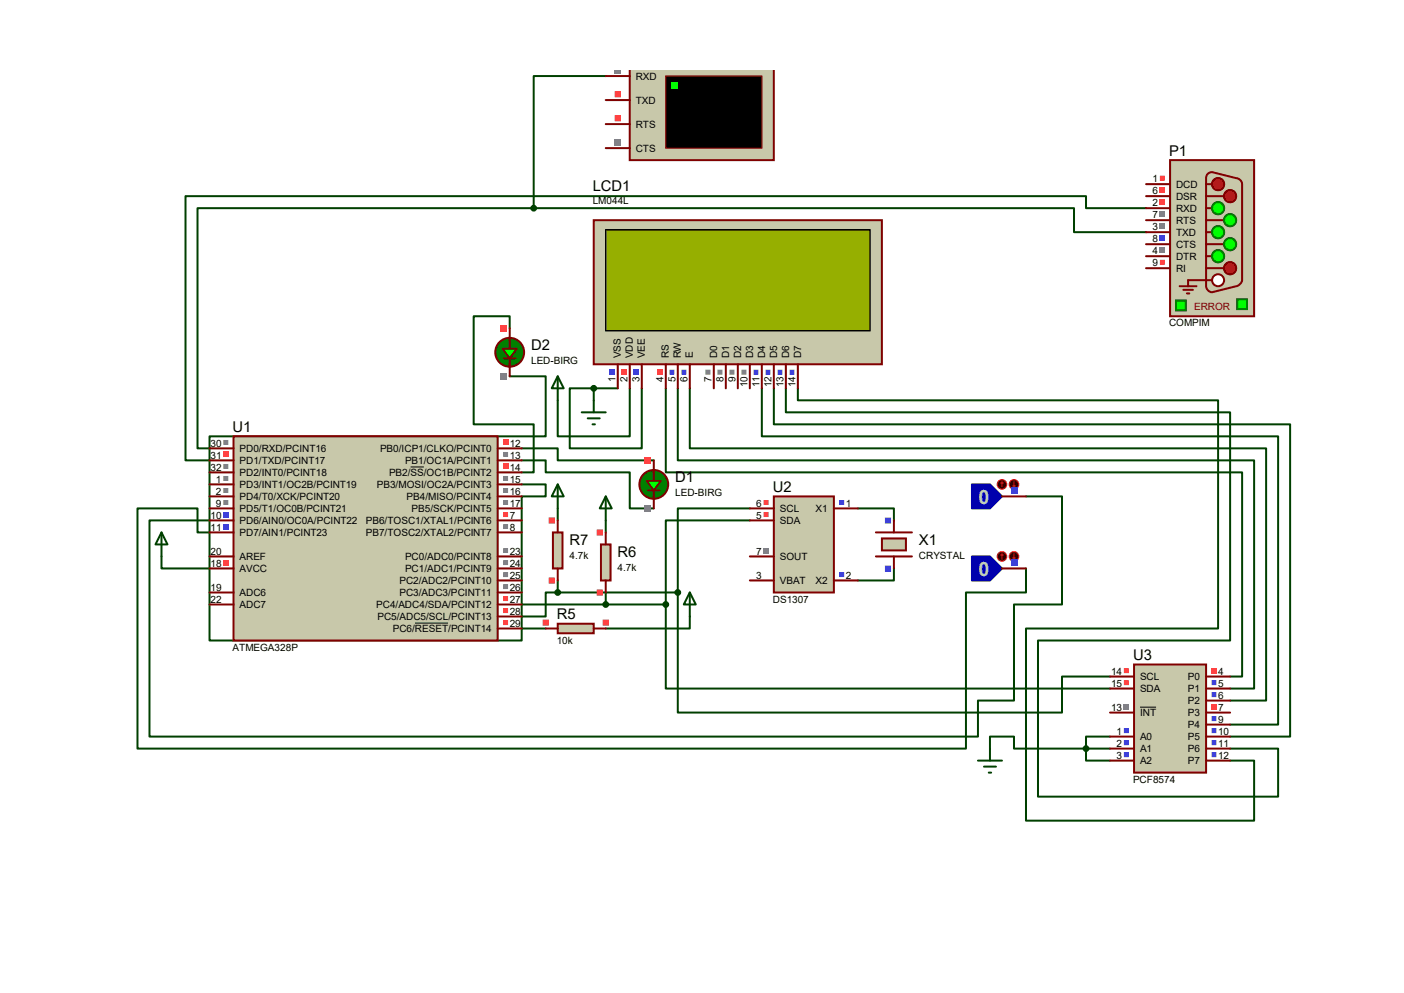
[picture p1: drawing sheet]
<svg xmlns="http://www.w3.org/2000/svg" width="297mm" height="210mm" viewBox="0 0 297 210" stroke-linecap="round" stroke-linejoin="round" font-family="sans-serif">
<g fill="none" stroke="#004000" stroke-width=".42">
<path d="M128.1 16.1h-15.2v27.9M112.9 44h-71.1v50.8h2.5M112.9 44h114.3v5.1h15.2M242.4 44h-12.7v-2.5h-190.5v55.9h5.1M107.8 69.4v-2.5h-7.6v22.8h12.7v10.2h-2.5M107.8 79.6h7.6v12.7h-71.1v43.2h66.1v-30.5h5v-2.6h-5M110.4 94.8h7.6v2.6h20.3M110.4 97.4h5v2.5h17.8v7.6h5.1M125.6 82.1h-5.1v12.7h15.3v-12.7M125.6 82.1h5.1M125.6 82.1v2.6M133.2 82.1v10.2h-15.2v-7.6"/>
<path d="M140.8 82.1v17.8h122v43.2h-2.6M143.4 82.1v15.3h121.9v48.2h-5.1M145.9 82.1v12.7h121.9v53.4h-7.6M161.2 82.1v10.2h109.2v60.9h-10.2M163.7 82.1v7.6h109.2v66.1h-12.7M166.2 82.1v5.1h94v48.3h-40.6v33h50.8v-10.2h-10.2M168.8 82.1v2.6h88.9v48.2h-40.7v40.7h48.3v-12.7h-5.1M34.2 117.7v2.5h10.1M44.3 112.6h-2.5v-5.1h-12.7v50.8h175.2v-33h12.7v-5.1M118 107.5v2.6M128.1 110.1v2.5M158.6 110.1h-17.8v17.7"/>
<path d="M158.6 107.5h-15.2v17.8M181.5 107.5h7.6v2.6M217 105h7.7v22.8h-10.2v20.4h-7.6v7.6h-175.3v-45.7h12.7M110.4 132.9h5M110.4 127.8h30.4M118 125.3h-2.6v5.1h-5M118 122.8v2.5M118 125.3h25.4M128.1 125.3v2.5M140.8 127.8v17.8h94M143.4 125.3v25.4h81.3v-7.6h10.1M145.9 130.4v2.5h-17.8"/>
<path d="M189.1 120.2v2.6h-7.6M209.4 158.3v-2.5h5.1v2.5h15.2M229.7 158.3v2.6h5.1M229.7 158.3h5.1M234.8 155.8h-5.1v2.5"/>
</g>
<g fill="#c8c8aa" stroke="#800000" stroke-width=".42">
<path d="M247.5 33.9h17.8v33h-17.8z"/>
<path d="M255.6 36.6l.8-.2 5.1 1.3a1.37 1.37 0 0 1 1.3 1.2v20.4a1.61 1.61 0 0 1-1.3 1.2l-5.1 1.3a1.35 1.35 0 0 1-1.3-1.3v-22.8l.1-.4z"/>
</g>
<g fill="none" stroke="#800000" stroke-width=".42">
<path d="M255.1 38.9h1.3M255.1 41.5h3.9M255.1 44h1.3M255.1 46.6h3.9M255.1 49.1h1.3M255.1 51.6h3.9M255.1 54.2h1.3M255.1 56.7h3.9M256.4 59.3h-5.1v1.2M248.8 63.6h2v2h-2zM249.6 60.5h3.5M250.3 61.3h2"/>
<path d="M251.1 62.1h.5M261.7 63.3h2.1v2.1h-2.1z"/>
<circle cx="257.7" cy="38.9" r="1.27"/>
<circle cx="257.7" cy="44" r="1.27"/>
<circle cx="257.7" cy="49.1" r="1.27"/>
<circle cx="257.7" cy="54.2" r="1.27"/>
<circle cx="260.2" cy="51.6" r="1.27"/>
<circle cx="260.2" cy="56.7" r="1.27"/>
<circle cx="260.2" cy="41.5" r="1.27"/>
<circle cx="260.2" cy="46.6" r="1.27"/>
</g>
<circle cx="257.7" cy="59.3" r="1.27" fill="#fff" stroke="#800000" stroke-width=".42"/>
<g fill="#0f0" stroke="#008000" stroke-width=".42">
<circle cx="257.7" cy="49.1" r="1.27"/>
<circle cx="257.7" cy="44" r="1.27"/>
<circle cx="260.2" cy="51.6" r="1.27"/>
<circle cx="260.2" cy="46.6" r="1.27"/>
</g>
<circle cx="260.2" cy="41.5" r="1.27" fill="#f00" stroke="#800000" stroke-width=".42"/>
<circle cx="257.7" cy="54.2" r="1.27" fill="#0f0" stroke="#008000" stroke-width=".42"/>
<g fill="#f00" stroke="#800000" stroke-width=".42">
<circle cx="257.7" cy="38.9" r="1.27"/>
<circle cx="260.2" cy="56.7" r="1.27"/>
</g>
<g fill="#0f0" stroke="#008000" stroke-width=".42">
<path d="M261.7 63.3h2.1v2.1h-2.1z"/>
<path d="M248.8 63.6h2v2h-2z"/>
</g>
<path d="M242.4 38.9h5.1M242.4 49.1h5.1M242.4 44h5.1M242.4 51.6h5.1M242.4 46.6h5.1M242.4 41.5h5.1M242.4 54.2h5.1M242.4 56.7h5.1" fill="none" stroke="#800000" stroke-width=".42"/>
<path d="M245.4 47.3h1v1.1h-1z" fill="#808080"/>
<path d="M245.4 42.2h1v1.1h-1z" fill="#ff4040"/>
<path d="M245.4 49.9h1v1h-1z" fill="#4040ff"/>
<path d="M245.4 44.8h1v1h-1z" fill="#808080"/>
<path d="M245.4 39.7h1v1.1h-1z" fill="#ff4040"/>
<path d="M245.4 52.4h1v1.1h-1z" fill="#808080"/>
<path d="M245.4 37.2h1v1h-1zM245.4 54.9h1v1.1h-1z" fill-rule="evenodd" fill="#ff4040"/>
<path d="M133.2 14.8h30.5v19.1h-30.5z" fill="#c8c8aa" stroke="#800000" stroke-width=".42"/>
<path d="M140.8 16.1h20.4v15.2h-20.4z" fill="#000" stroke="#800000" stroke-width=".25"/>
<path d="M142.1 17.4h1.3v1.2h-1.3z" fill="#0f0"/>
<path d="M128.1 16.1h5.1M128.1 26.2h5.1M128.1 21.2h5.1M128.1 31.3h5.1" fill="none" stroke="#800000" stroke-width=".42"/>
<path d="M130 14.8h1.4v.7h-1.4z" fill="#808080"/>
<path d="M130 24.3h1.4v1.4h-1.4zM130 19.3h1.4v1.3h-1.4z" fill-rule="evenodd" fill="#ff4040"/>
<path d="M130 29.4h1.4v1.3h-1.4z" fill="#808080"/>
<path d="M205.6 102.4h3.8l2.6 2.6-2.6 2.5h-3.8z" fill="#0000c0" stroke="#000080" stroke-width=".42"/>
<path d="M212 105h5" fill="none" stroke="#800000" stroke-width=".42"/>
<circle cx="212" cy="102.4" r="1.02" fill="#400000" stroke="#f00" stroke-width=".21"/>
<path d="M212 101.9l-.3 .3M212 101.9l.2 .3M212 101.9v1.1" fill="none" stroke="#f00" stroke-width=".21"/>
<circle cx="214.5" cy="102.4" r="1.02" fill="#400000" stroke="#f00" stroke-width=".21"/>
<path d="M214.2 102.7l.3 .3M214.5 101.9v1.1M214.8 102.7l-.3 .3" fill="none" stroke="#f00" stroke-width=".21"/>
<path d="M213.9 103.1h1.3v1.3h-1.3z" fill="#4040ff"/>
<path d="M205.6 117.7h3.8l2.6 2.5-2.6 2.6h-3.8z" fill="#0000c0" stroke="#000080" stroke-width=".42"/>
<path d="M212 120.2h5" fill="none" stroke="#800000" stroke-width=".42"/>
<circle cx="212" cy="117.7" r="1.02" fill="#400000" stroke="#f00" stroke-width=".21"/>
<path d="M212 117.2l-.3 .2M212 117.2l.2 .2M212 117.2v1" fill="none" stroke="#f00" stroke-width=".21"/>
<circle cx="214.5" cy="117.7" r="1.02" fill="#400000" stroke="#f00" stroke-width=".21"/>
<path d="M214.2 117.9l.3 .3M214.5 117.2v1M214.8 117.9l-.3 .3" fill="none" stroke="#f00" stroke-width=".21"/>
<path d="M213.9 118.3h1.3v1.3h-1.3z" fill="#4040ff"/>
<circle cx="138.3" cy="102.4" r="3" fill="#008000" stroke="#800000" stroke-width=".42"/>
<path d="M137 103.7h2.6" fill="none" stroke="#800000" stroke-width=".38"/>
<path d="M137.3 102.4h2M137.8 101.9h1v1.1h-1zM138.3 101.4v2.1" fill="none" stroke="#000040" stroke-width=".21"/>
<path d="M138.3 99.4v2.3M138.3 103.7v1.8" fill="none" stroke="#800000" stroke-width=".42"/>
<path d="M136.8 101.7h3l-1.5 2z" fill="#0f0" stroke="#800000" stroke-width=".38"/>
<path d="M138.3 97.4v2.5M138.3 105v2.5" fill="none" stroke="#800000" stroke-width=".42"/>
<path d="M136.4 96.7h1.3v1.3h-1.3z" fill="#ff4040"/>
<path d="M136.4 106.9h1.3v1.3h-1.3z" fill="#808080"/>
<circle cx="107.8" cy="74.5" r="3" fill="#008000" stroke="#800000" stroke-width=".42"/>
<path d="M106.6 75.8h2.5" fill="none" stroke="#800000" stroke-width=".38"/>
<path d="M106.8 74.5h2M107.3 74h1v1h-1zM107.8 73.5v2" fill="none" stroke="#000040" stroke-width=".21"/>
<path d="M107.8 71.5v2.2M107.8 75.8v1.8" fill="none" stroke="#800000" stroke-width=".42"/>
<path d="M106.3 73.7h3l-1.5 2.1z" fill="#0f0" stroke="#800000" stroke-width=".38"/>
<path d="M107.8 69.4v2.6M107.8 77v2.6" fill="none" stroke="#800000" stroke-width=".42"/>
<path d="M105.9 68.8h1.3v1.3h-1.3z" fill="#ff4040"/>
<path d="M105.9 79h1.3v1.3h-1.3z" fill="#808080"/>
<path d="M163.7 105h12.7v20.3h-12.7z" fill="#c8c8aa" stroke="#800000" stroke-width=".42"/>
<path d="M158.6 107.5h5.1M158.6 110.1h5.1M158.6 117.7h5.1M176.4 107.5h5.1M158.6 122.8h5.1M176.4 122.8h5.1" fill="none" stroke="#800000" stroke-width=".42"/>
<path d="M177.5 105.7h1.1v1.1h-1.1zM177.5 121h1.1v1h-1.1z" fill-rule="evenodd" fill="#4040ff"/>
<path d="M161.5 105.7h1.1v1.1h-1.1zM161.5 108.3h1.1v1h-1.1z" fill-rule="evenodd" fill="#ff4040"/>
<path d="M161.5 115.9h1.1v1.1h-1.1z" fill="#808080"/>
<path d="M185.3 112.6h7.6M185.3 117.7h7.6" fill="none" stroke="#800000" stroke-width=".42"/>
<path d="M186.6 113.9h5v2.5h-5z" fill="#c8c8aa" stroke="#800000" stroke-width=".42"/>
<path d="M189.1 110.1v2.5M189.1 117.7v2.5" fill="none" stroke="#800000" stroke-width=".42"/>
<path d="M187.2 109.4h1.3v1.3h-1.3zM187.2 119.6h1.3v1.3h-1.3z" fill-rule="evenodd" fill="#4040ff"/>
<path d="M125.6 46.6h61v30.4h-61z" fill="#c8c8aa" stroke="#800000" stroke-width=".42"/>
<path d="M128.1 48.6h55.9v21.3h-55.9z" fill="#324600" stroke="#000" stroke-width=".25"/>
<path d="M128.1 48.6h55.9v21.3h-55.9z" fill="#96af00" stroke="#000" stroke-width=".25"/>
<g fill="none" stroke="#800000" stroke-width=".42">
<path d="M130.7 77v5.1M133.2 77v5.1M135.8 77v5.1M140.8 77v5.1M143.4 77v5.1M145.9 77v5.1M151 77v5.1M153.5 77v5.1M156.1 77v5.1M158.6 77v5.1M161.2 77v5.1M163.7 77v5.1"/>
<path d="M166.2 77v5.1M168.8 77v5.1"/>
</g>
<path d="M167 78.2h1.1v1h-1.1zM164.5 78.2h1v1h-1zM161.9 78.2h1.1v1h-1.1zM159.4 78.2h1v1h-1z" fill-rule="evenodd" fill="#4040ff"/>
<path d="M156.8 78.2h1.1v1h-1.1zM154.3 78.2h1.1v1h-1.1zM151.8 78.2h1v1h-1zM149.2 78.2h1.1v1h-1.1z" fill-rule="evenodd" fill="#808080"/>
<path d="M144.1 78.2h1.1v1h-1.1zM141.6 78.2h1.1v1h-1.1z" fill-rule="evenodd" fill="#4040ff"/>
<path d="M139.1 78.2h1v1h-1z" fill="#ff4040"/>
<path d="M128.9 78.2h1.1v1h-1.1z" fill="#4040ff"/>
<path d="M131.4 78.2h1.1v1h-1.1z" fill="#ff4040"/>
<path d="M134 78.2h1v1h-1z" fill="#4040ff"/>
<path d="M239.9 140.5h15.2v22.9h-15.2z" fill="#c8c8aa" stroke="#800000" stroke-width=".42"/>
<g fill="none" stroke="#800000" stroke-width=".42">
<path d="M234.8 143.1h5.1M234.8 145.6h5.1M234.8 150.7h5.1M234.8 155.8h5.1M234.8 158.3h5.1M255.1 143.1h5.1M255.1 145.6h5.1M255.1 150.7h5.1M255.1 155.8h5.1M255.1 158.3h5.1M255.1 148.2h5.1M255.1 153.2h5.1"/>
<path d="M234.8 160.9h5.1M255.1 160.9h5.1"/>
</g>
<path d="M241.2 149.6h3.4" fill="none" stroke="#000" stroke-width=".21"/>
<path d="M237.7 141.3h1.1v1.1h-1.1zM237.7 143.8h1.1v1.1h-1.1z" fill-rule="evenodd" fill="#ff4040"/>
<path d="M237.7 148.9h1.1v1.1h-1.1z" fill="#808080"/>
<path d="M237.7 154h1.1v1.1h-1.1zM237.7 156.5h1.1v1.1h-1.1zM237.7 159.1h1.1v1h-1.1z" fill-rule="evenodd" fill="#4040ff"/>
<path d="M256.3 141.3h1v1.1h-1z" fill="#ff4040"/>
<path d="M256.3 143.8h1v1.1h-1zM256.3 146.4h1v1h-1z" fill-rule="evenodd" fill="#4040ff"/>
<path d="M256.3 148.9h1v1.1h-1z" fill="#ff4040"/>
<path d="M256.3 151.5h1v1h-1zM256.3 154h1v1.1h-1zM256.3 156.5h1v1.1h-1zM256.3 159.1h1v1h-1z" fill-rule="evenodd" fill="#4040ff"/>
<path d="M49.4 92.3h55.9v43.2h-55.9z" fill="#c8c8aa" stroke="#800000" stroke-width=".42"/>
<g fill="none" stroke="#800000" stroke-width=".42">
<path d="M44.3 94.8h5.1M44.3 97.4h5.1M44.3 99.9h5.1M105.3 94.8h5.1M105.3 97.4h5.1M105.3 99.9h5.1M44.3 102.4h5.1M44.3 110.1h5.1M44.3 107.5h5.1M44.3 105h5.1M44.3 112.6h5.1M44.3 117.7h5.1"/>
<path d="M105.3 102.4h5.1M105.3 110.1h5.1M105.3 107.5h5.1M105.3 105h5.1M105.3 112.6h5.1M105.3 117.7h5.1M44.3 127.8h5.1M44.3 125.3h5.1M44.3 120.2h5.1M105.3 132.9h5.1M105.3 130.4h5.1M105.3 127.8h5.1"/>
<path d="M105.3 125.3h5.1M105.3 122.8h5.1M105.3 120.2h5.1"/>
</g>
<path d="M86.9 98.8h2.8M87.8 131.8h7" fill="none" stroke="#000" stroke-width=".21"/>
<path d="M106.4 93h1.1v1.1h-1.1z" fill="#ff4040"/>
<path d="M106.4 95.6h1.1v1h-1.1zM106.4 100.7h1.1v1h-1.1z" fill-rule="evenodd" fill="#808080"/>
<path d="M106.4 98.1h1.1v1.1h-1.1z" fill="#ff4040"/>
<path d="M47.2 108.3h1.1v1h-1.1z" fill="#4040ff"/>
<path d="M47.2 105.7h1.1v1.1h-1.1zM47.2 103.2h1.1v1.1h-1.1zM47.2 100.7h1.1v1h-1.1zM47.2 98.1h1.1v1.1h-1.1z" fill-rule="evenodd" fill="#808080"/>
<path d="M47.2 95.6h1.1v1h-1.1z" fill="#ff4040"/>
<path d="M47.2 93h1.1v1.1h-1.1zM106.4 103.2h1.1v1.1h-1.1zM106.4 105.7h1.1v1.1h-1.1zM106.4 110.8h1.1v1.1h-1.1z" fill-rule="evenodd" fill="#808080"/>
<path d="M106.4 108.3h1.1v1h-1.1zM106.4 131.1h1.1v1.1h-1.1zM106.4 128.6h1.1v1.1h-1.1zM106.4 126.1h1.1v1h-1.1z" fill-rule="evenodd" fill="#ff4040"/>
<path d="M106.4 123.5h1.1v1.1h-1.1zM106.4 121h1.1v1h-1.1zM106.4 118.4h1.1v1.1h-1.1zM106.4 115.9h1.1v1.1h-1.1z" fill-rule="evenodd" fill="#808080"/>
<path d="M47.2 118.4h1.1v1.1h-1.1z" fill="#ff4040"/>
<path d="M47.2 110.8h1.1v1.1h-1.1z" fill="#4040ff"/>
<path d="M34.2 112.6l1.2 2.5h-2.5zM34.2 112.6v5.1" fill="none" stroke="#004000" stroke-width=".42"/>
<path d="M118 131.9h7.6v2h-7.6z" fill="#c8c8aa" stroke="#800000" stroke-width=".42"/>
<path d="M115.4 132.9h2.6M125.6 132.9h2.5" fill="none" stroke="#800000" stroke-width=".42"/>
<path d="M114.8 131h1.3v1.3h-1.3zM127.5 131h1.3v1.3h-1.3z" fill-rule="evenodd" fill="#ff4040"/>
<path d="M145.9 125.3l1.3 2.5h-2.5zM145.9 125.3v5.1" fill="none" stroke="#004000" stroke-width=".42"/>
<circle cx="112.9" cy="44" r=".51" fill="#004000" stroke="#004000" stroke-width=".42"/>
<path d="M127.1 115.1h2.1v7.7h-2.1z" fill="#c8c8aa" stroke="#800000" stroke-width=".42"/>
<path d="M128.1 112.6v2.5M128.1 122.8v2.5" fill="none" stroke="#800000" stroke-width=".42"/>
<path d="M126.2 112h1.4v1.3h-1.4zM126.2 124.7h1.4v1.3h-1.4z" fill-rule="evenodd" fill="#ff4040"/>
<path d="M128.1 105l1.3 2.5h-2.5zM128.1 105v5.1" fill="none" stroke="#004000" stroke-width=".42"/>
<g fill="#004000" stroke="#004000" stroke-width=".42">
<circle cx="128.1" cy="127.8" r=".51"/>
<circle cx="140.8" cy="127.8" r=".51"/>
</g>
<path d="M117 112.6h2v7.6h-2z" fill="#c8c8aa" stroke="#800000" stroke-width=".42"/>
<path d="M118 110.1v2.5M118 120.2v2.6" fill="none" stroke="#800000" stroke-width=".42"/>
<path d="M116.1 109.4h1.3v1.3h-1.3zM116.1 122.1h1.3v1.3h-1.3z" fill-rule="evenodd" fill="#ff4040"/>
<g fill="#004000" stroke="#004000" stroke-width=".42">
<circle cx="118" cy="125.3" r=".51"/>
<circle cx="143.4" cy="125.3" r=".51"/>
<circle cx="125.6" cy="82.1" r=".51"/>
<circle cx="229.7" cy="158.3" r=".51"/>
</g>
<path d="M118 79.6l1.3 2.5h-2.6zM118 79.6v5.1M123.1 87.2h5M124.3 88.5h2.6M125.3 89.7h.6M125.6 84.7v2.5M118 102.4l1.3 2.6h-2.6zM118 102.4v5.1M209.4 158.3v2.6M206.9 160.9h5.1M208.2 162.1h2.5M209.2 163.4h.5" fill="none" stroke="#004000" stroke-width=".42"/>
<g font-size="4.2" fill="#c0c0c0">
<text x="207" y="106.5">0</text>
<text x="207" y="121.8">0</text>
</g>
<g font-size="3.1">
<text x="247.3" y="33">P1</text>
<text x="125.4" y="40.3">LCD1</text>
<text x="112.4" y="74.1">D2</text>
<text x="49.2" y="91.4">U1</text>
<text x="142.8" y="102">D1</text>
<text x="163.5" y="104.1">U2</text>
<text x="120.5" y="115.2">R7</text>
<text x="130.6" y="117.8">R6</text>
<text x="194.4" y="115.2">X1</text>
<text x="117.8" y="131">R5</text>
<text x="239.7" y="139.7">U3</text>
</g>
<g font-size="2.1">
<text x="134.5" y="16.8">RXD</text>
<text x="134.5" y="21.9">TXD</text>
<text x="134.5" y="27">RTS</text>
<text x="134.5" y="32.1">CTS</text>
<text x="243.8" y="41.1">6</text>
<text x="243.8" y="38.6">1</text>
<text x="248.8" y="39.7">DCD</text>
<text x="125.4" y="43.2">LM044L</text>
<text x="243.8" y="43.6">2</text>
<text x="243.8" y="46.2">7</text>
<text x="248.8" y="44.8">RXD</text>
<text x="248.8" y="47.3">RTS</text>
<text x="248.8" y="42.2">DSR</text>
<text x="243.8" y="48.7">3</text>
<text x="243.8" y="51.3">8</text>
<text x="243.8" y="53.8">4</text>
<text x="248.8" y="49.9">TXD</text>
<text x="248.8" y="52.4">CTS</text>
<text x="243.8" y="56.3">9</text>
<text x="248.8" y="54.9">DTR</text>
<text x="248.8" y="57.5">RI</text>
<text x="247.3" y="69">COMPIM</text>
<text x="112.4" y="77">LED-BIRG</text>
<text x="131.4" y="75.8" transform="rotate(-90 131.4 75.8)">VSS</text>
<text x="133.9" y="75.8" transform="rotate(-90 133.9 75.8)">VDD</text>
<text x="136.4" y="75.8" transform="rotate(-90 136.4 75.8)">VEE</text>
<text x="141.5" y="75.8" transform="rotate(-90 141.5 75.8)">RS</text>
<text x="144.1" y="75.8" transform="rotate(-90 144.1 75.8)">RW</text>
<text x="146.6" y="75.8" transform="rotate(-90 146.6 75.8)">E</text>
<text x="151.7" y="75.8" transform="rotate(-90 151.7 75.8)">D0</text>
<text x="154.2" y="75.8" transform="rotate(-90 154.2 75.8)">D1</text>
<text x="156.8" y="75.8" transform="rotate(-90 156.8 75.8)">D2</text>
<text x="159.3" y="75.8" transform="rotate(-90 159.3 75.8)">D3</text>
<text x="161.8" y="75.8" transform="rotate(-90 161.8 75.8)">D4</text>
<text x="164.4" y="75.8" transform="rotate(-90 164.4 75.8)">D5</text>
<text x="166.9" y="75.8" transform="rotate(-90 166.9 75.8)">D6</text>
<text x="169.5" y="75.8" transform="rotate(-90 169.5 75.8)">D7</text>
<text x="130.2" y="80.8" transform="rotate(-90 130.2 80.8)">1</text>
<text x="132.7" y="80.8" transform="rotate(-90 132.7 80.8)">2</text>
<text x="135.3" y="80.8" transform="rotate(-90 135.3 80.8)">3</text>
<text x="140.3" y="80.8" transform="rotate(-90 140.3 80.8)">4</text>
<text x="142.9" y="80.8" transform="rotate(-90 142.9 80.8)">5</text>
<text x="145.4" y="80.8" transform="rotate(-90 145.4 80.8)">6</text>
<text x="150.5" y="80.8" transform="rotate(-90 150.5 80.8)">7</text>
<text x="153" y="80.8" transform="rotate(-90 153 80.8)">8</text>
<text x="155.6" y="80.8" transform="rotate(-90 155.6 80.8)">9</text>
<text x="158.1" y="81.9" transform="rotate(-90 158.1 81.9)">10</text>
<text x="160.7" y="81.8" transform="rotate(-90 160.7 81.8)">11</text>
<text x="163.2" y="81.9" transform="rotate(-90 163.2 81.9)">12</text>
<text x="165.7" y="81.9" transform="rotate(-90 165.7 81.9)">13</text>
<text x="168.3" y="81.9" transform="rotate(-90 168.3 81.9)">14</text>
<text x="44.5" y="94.4">30</text>
<text x="50.7" y="95.6">PD0/RXD/PCINT16</text>
<text x="80.4" y="95.6">PB0/ICP1/CLKO/PCINT0</text>
<text x="107.8" y="94.4">12</text>
<text x="44.5" y="99.5">32</text>
<text x="44.5" y="97">31</text>
<text x="50.7" y="100.7">PD2/INT0/PCINT18</text>
<text x="50.7" y="98.1">PD1/TXD/PCINT17</text>
<text x="82.3" y="100.7">PB2/SS/OC1B/PCINT2</text>
<text x="85.7" y="98.1">PB1/OC1A/PCINT1</text>
<text x="107.8" y="97">13</text>
<text x="107.8" y="99.5">14</text>
<text x="45.7" y="107.1">9</text>
<text x="45.7" y="104.6">2</text>
<text x="45.7" y="102.1">1</text>
<text x="50.7" y="105.7">PD4/T0/XCK/PCINT20</text>
<text x="50.7" y="103.2">PD3/INT1/OC2B/PCINT19</text>
<text x="79.7" y="103.2">PB3/MOSI/OC2A/PCINT3</text>
<text x="86" y="105.7">PB4/MISO/PCINT4</text>
<text x="107.8" y="102.1">15</text>
<text x="107.8" y="104.6">16</text>
<text x="107.8" y="107.1">17</text>
<text x="142.8" y="104.9">LED-BIRG</text>
<text x="160" y="107.1">6</text>
<text x="178.9" y="107.1">1</text>
<text x="44.5" y="109.7">10</text>
<text x="44.5" y="112.2">11</text>
<text x="50.7" y="110.8">PD6/AIN0/OC0A/PCINT22</text>
<text x="50.7" y="108.3">PD5/T1/OC0B/PCINT21</text>
<text x="50.7" y="113.4">PD7/AIN1/PCINT23</text>
<text x="77.4" y="113.4">PB7/TOSC2/XTAL2/PCINT7</text>
<text x="77.4" y="110.8">PB6/TOSC1/XTAL1/PCINT6</text>
<text x="87.1" y="108.3">PB5/SCK/PCINT5</text>
<text x="107.8" y="112.2">8</text>
<text x="107.8" y="109.7">7</text>
<text x="160" y="109.7">5</text>
<text x="165" y="108.3">SCL</text>
<text x="165" y="110.8">SDA</text>
<text x="172.6" y="108.3">X1</text>
<text x="44.5" y="119.8">18</text>
<text x="44.5" y="117.3">20</text>
<text x="50.7" y="118.4">AREF</text>
<text x="85.7" y="118.4">PC0/ADC0/PCINT8</text>
<text x="107.8" y="119.8">24</text>
<text x="107.8" y="117.3">23</text>
<text x="120.5" y="118.2">4.7k</text>
<text x="160" y="117.3">7</text>
<text x="165" y="118.4">SOUT</text>
<text x="194.4" y="118.2">CRYSTAL</text>
<text x="44.5" y="124.9">19</text>
<text x="50.7" y="121">AVCC</text>
<text x="84.5" y="123.5">PC2/ADC2/PCINT10</text>
<text x="85.7" y="121">PC1/ADC1/PCINT9</text>
<text x="107.8" y="124.9">26</text>
<text x="107.8" y="122.4">25</text>
<text x="130.6" y="120.7">4.7k</text>
<text x="160" y="122.4">3</text>
<text x="165" y="123.5">VBAT</text>
<text x="172.6" y="123.5">X2</text>
<text x="178.9" y="122.4">2</text>
<text x="44.5" y="127.5">22</text>
<text x="50.7" y="126.1">ADC6</text>
<text x="50.7" y="128.6">ADC7</text>
<text x="79.6" y="128.6">PC4/ADC4/SDA/PCINT12</text>
<text x="79.8" y="131.1">PC5/ADC5/SCL/PCINT13</text>
<text x="84.5" y="126.1">PC3/ADC3/PCINT11</text>
<text x="107.8" y="130">28</text>
<text x="107.8" y="127.5">27</text>
<text x="163.5" y="127.5">DS1307</text>
<text x="49.2" y="137.6">ATMEGA328P</text>
<text x="83.1" y="133.7">PC6/RESET/PCINT14</text>
<text x="107.8" y="132.5">29</text>
<text x="117.8" y="136.1">10k</text>
<text x="235" y="142.7">14</text>
<text x="241.2" y="143.8">SCL</text>
<text x="251.3" y="143.8">P0</text>
<text x="257.7" y="142.7">4</text>
<text x="235" y="145.2">15</text>
<text x="241.2" y="146.4">SDA</text>
<text x="251.3" y="146.4">P1</text>
<text x="251.3" y="148.9">P2</text>
<text x="257.7" y="145.2">5</text>
<text x="257.7" y="147.8">6</text>
<text x="235" y="150.3">13</text>
<text x="236.2" y="155.4">1</text>
<text x="241.2" y="151.5">INT</text>
<text x="251.3" y="151.5">P3</text>
<text x="251.3" y="154">P4</text>
<text x="257.7" y="150.3">7</text>
<text x="257.7" y="152.9">9</text>
<text x="257.7" y="155.4">10</text>
<text x="236.2" y="157.9">2</text>
<text x="236.2" y="160.5">3</text>
<text x="241.2" y="156.5">A0</text>
<text x="241.2" y="159.1">A1</text>
<text x="241.2" y="161.6">A2</text>
<text x="251.3" y="156.5">P5</text>
<text x="251.3" y="159.1">P6</text>
<text x="251.3" y="161.6">P7</text>
<text x="257.7" y="157.9">11</text>
<text x="257.7" y="160.5">12</text>
<text x="239.7" y="165.6">PCF8574</text>
</g>
<text font-size="2.1" fill="#800000" x="252.6" y="65.5">ERROR</text>
</svg>
